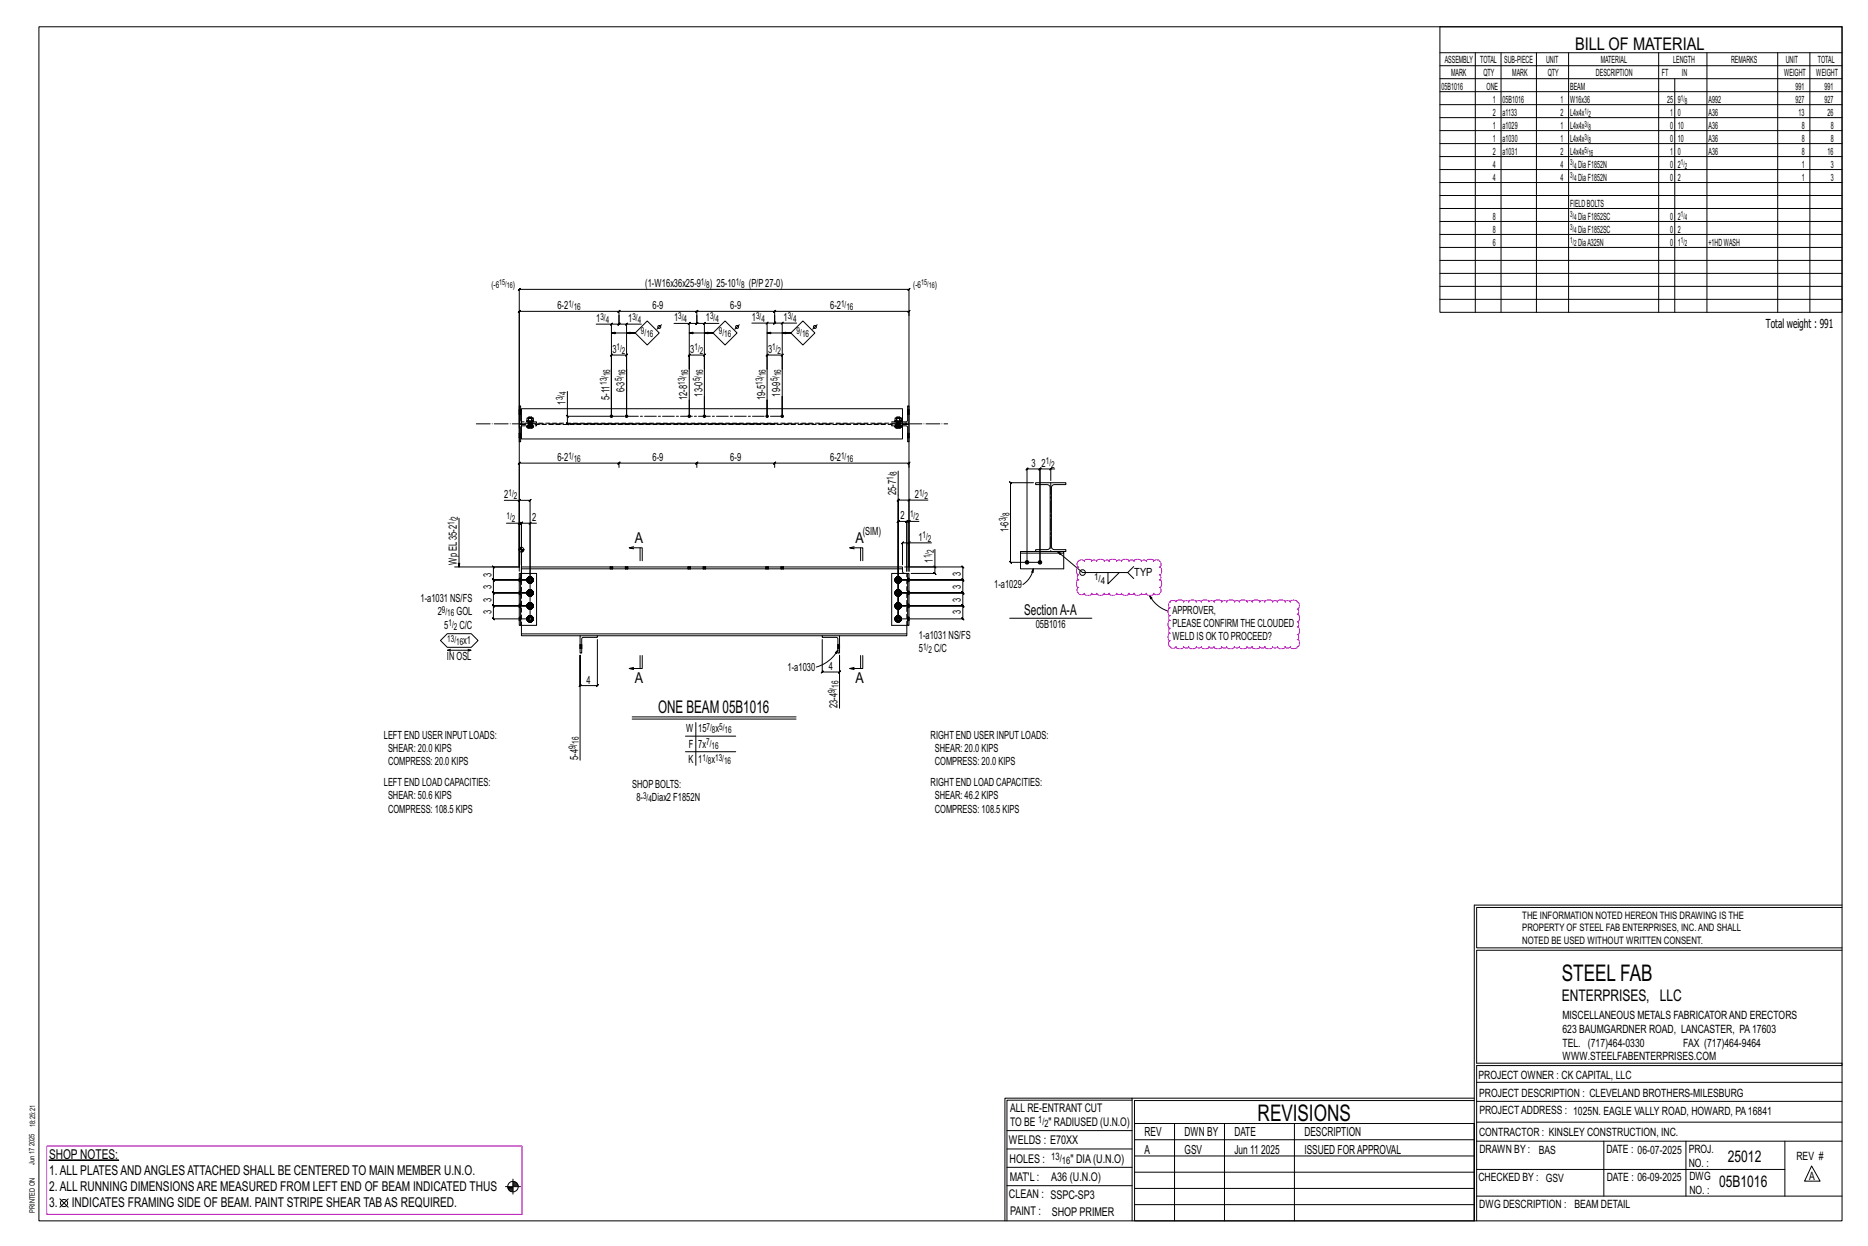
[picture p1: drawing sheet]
<svg xmlns="http://www.w3.org/2000/svg" width="914mm" height="610mm" viewBox="0 0 914 610" stroke-linecap="round" stroke-linejoin="round" font-family="sans-serif">
<g fill="#000" stroke="#000" stroke-width=".49">
<path d="M24 568h34z"/>
<circle cx="299" cy="204" r=".6"/>
<circle cx="307" cy="204" r=".6"/>
<circle cx="337" cy="204" r=".6"/>
<circle cx="345" cy="204" r=".6"/>
<circle cx="375" cy="204" r=".6"/>
<circle cx="383" cy="204" r=".6"/>
<circle cx="503" cy="275" r=".9"/>
<circle cx="509" cy="275" r=".9"/>
</g>
<g fill="none" stroke="#000" stroke-width=".49">
<path d="M19 13h883v584h-883zM705 13h197v140h-197zM705 26h197M705 32h197M705 39h197M722 26v127M735 26v127M752 26v127M768 26v127M812 26v127M820 39v114M836 26v127"/>
<path d="M870 26v127M886 26v127M705 45h197M705 51h197M705 58h197M705 64h197M705 70h197M705 77h197M705 83h197M705 89h197M705 96h197M705 102h197"/>
<path d="M705 108h197M705 115h197M705 121h197M705 127h197M705 134h197M292 159h7v45v-30l1-1-1 1h8h-1l1-1v1v30v-45h7M300 158l-1 1zM303 154v5l1-1-1 1h-4M303 154v5l1-1-1 1h4M303 154l1-2-1 1v-1h-49h1l-1 1v-1v57M303 152h38v1l1-1-1 2M304 152l-1 1z"/>
<path d="M306 159l1-1zM324 159l-2 2M330 158h7v23v-7l1-1-1 1h8h-1l1-1v1v7M337 159l1-1zM341 154v4h1l-1 1v-1h-4M341 154v4v1l1-1h-1h4M341 152h38v1l1-1-1 2M342 152l-1 1zM345 158l-1 1zM352 158h-7v23M362 159l-2 2M368 158h7v23"/>
<path d="M376 158l-1 1zM379 154v4h1l-1 1v-1h-4M379 154v4v1l1-1h-1h4M379 152h66l-1 1 1-1v2M380 152l-1 1zM383 158l-1 1zM390 158h-7v23M393 157l6 6-6 6-6-6zM400 159l-2 2M705 140h197M705 146h197M299 163h12h-4"/>
<path d="M311 163l6-6 6 6-6 6zM337 163h12h-4M349 163l6-6 6 6-6 6zM375 163h12h-4M255 200h187v15h-187zM278 192v12h28M299 196v-15v23M307 192v-11v23M337 196v8zM337 181v23M345 194v10zM345 181v23"/>
<path d="M375 181v-7l1-1-1 1h8h-1l1-1v1v7M375 181v23M383 181v23M254 212h.1M254 214h.1M254 201h.1M254 203h.1M255 212h.1M255 214h.1M255 201h.1M255 203h.1M255 208h-1v8h1v-8"/>
<path d="M255 206v-7h-1v8h1M258 206h3zM258 208v1zM258 206v-2h1v2M258 208l1 1M258 208h1v1h-1h1h-1M259 206h.1M259 207h.1M259 208h.1M259 204h2v2M259 204h1v2M259 209h2h-1"/>
<path d="M259 209l2-1-1 1M260 208h-1v1M260 206h.1M260 207h.1M260 208h.1M261 208v1M261 209h-1M277 203l1 1zM278 204v3h-1l1 1v-1h101M438 206h3zM438 208v1zM438 206v-2h1v2"/>
<path d="M438 208l1 1M439 208v1h-1h1h-1M439 206h.1M439 207h.1M439 208h.1M439 204h2v2M439 204h1v2M439 209h2h-1M439 208h1M440 209l1-1v1M440 208l-1 1M441 206h.1"/>
<path d="M441 207h.1M441 208h.1M441 208v1M441 209h-1M442 207h2v1h-2M442 206h2v-7h1v8h-2M443 208h2v8h-1v-7l-2-1M444 212h.1M444 214h.1M444 201h.1M444 203h.1M445 212h.1"/>
<path d="M445 214h.1M445 201h.1M445 203h.1M303 227l1-1zM303 229l1-3-1 1h-49l1-1-1 1v52M303 227h38l1-1-1 3M341 227l1-1zM341 227h38l1-1-1 3M379 227l1-1zM379 227h66h-1l1-1v3M440 230v73v-58h-1l1-1v1h5M506 236h-11h-1l1 1v-1v39h-1l1 1v-1h14"/>
<path d="M507 236h15v1h-6l-1 2v29l1 1h6v1h-15v-1h6l1-2v-29l-1-1h-6zM514 229h1l-1 1zM514 229h-5h1l-1 1v-1v46M516 229h-2v6M225 254v23M247 245h7v32v-21h-6M254 245l1-1zM254 256l1-1zM254 245h5l1-1-1 1v58h-17l-1-1 1 1v-7v1l-1-1h1h17h-17v1l-1-1h1v-6v1l-1-1h1h17h-17v1l-1-1h1v-6l-1-1 1 1-1-1 1 1v-7v1l-1-1h1h12M254 256h9M259 256l1-1zM259 256v28h-17h17"/>
<path d="M445 244l-1 1zM445 255l-1 1zM450 255h-5v24v-13h11M454 245h-9v32h26l1 1-1-1v7v-1l1 1h-1h-31h31v-1l1 1h-1v6l1 1-1-1h-31h31l1 1-1-1v6l1 1-1-1h-31h31l1 1-1-1v7v-1l1 1h-1h-31v-48l-1 1 1-1h4l-1 1 1-1v24v-24l-1 1 1-1h1M223 277h31M254 269h3M254 277v-135l1-1-1 1h191h-1l1-1v1v135M254 268v1M255 268v1M255 277h187v1h-187zM255 268v8v-20l1-1-1 1 1-1-1 1v28M255 278v3"/>
<path d="M255 269v1M256 269v1M256 269h.1M299 277h.1M299 278h.1M300 277h.1M300 278h.1M306 277h.1M306 278h.1M307 277h.1M307 278h.1M310 269l-2-1h6v6"/>
<path d="M310 267l-2 1M313 268v6M337 277h.1M337 278h.1M338 277h.1M338 278h.1M344 277h.1M344 278h.1M345 277h.1M345 278h.1M375 277h.1M375 278h.1"/>
<path d="M376 277h.1M376 278h.1M382 277h.1M382 278h.1M384 277h.1M384 278h.1M418 269l-2-1h6v6M418 267l-2 1M421 268v6M442 278v2l1 1M445 266h-3v-1l-1 1h1v10M445 265l-1 1z"/>
<path d="M457 277l1 1zM458 269v8h-15M458 277v4l-1-1 1 1h-12M500 271v7h21v-7M503 275v-46l-1 1 1-1h6v1l1-1h-1v46M506 278v2h-1zM506 278a12 12 0 0 1-5 8M507 270h-7v1h21v-1M518 270l12 10h22l3-3M254 281h1v25h-1zM255 281h8v25h-8M258 296h.1"/>
<path d="M258 290h.1M258 284h.1M258 283v1M258 298h1M258 291h1M258 285h1M258 296v1M258 290v1M259 296l-1-1v1v2l1-1M259 290l-1-1v1v1l1-1M259 283h-1v1v1l1-1M259 297v1"/>
<path d="M259 291v1M259 284v1M259 295h-1M259 289h-1M259 282l-1 1M259 297l1 1M259 291h1M259 285h1M259 295v1M259 295h1h1l-1 1M259 289h.1M259 289h1h1h-1"/>
<path d="M259 282v1M259 283l1-1 1 1h-1M260 295l1 1v1M260 289l1 1v1M260 283l1 1M260 295h-1M260 289h-1M260 282l-1 1M260 297l1 1h-1l-1-1M260 291h1h-1h-1M260 284l1 1h-1h-1M260 297h1v1"/>
<path d="M260 290l1 1M260 284h1v1M261 296l-1 1M261 290l-1 1M261 284l-1 1M261 295v1h-1M261 289v1h-1M261 283h-1M261 296h.1M261 290h.1M261 283v1M438 296h1"/>
<path d="M438 290h1M438 284h1M438 283l1 1M439 285h.1M439 291h.1M439 298h.1M439 284h-1M439 290l-1 1M439 296l-1 1M439 283l-1 1 1 1v-1M439 290v-1l-1 1 1 1v-1M439 296v-1l-1 1 1 2v-1"/>
<path d="M439 284l1 1M439 291l1 1M439 297l1 1M439 282v1M439 289h.1M439 295h.1M439 285h1M439 291h1M440 282l-1 1M440 283v-1l1 1h-1M440 289h-1M440 289h1h-1"/>
<path d="M440 295l-1 1M440 295h1l-1 1M440 283l1 1M440 289l1 1v1M440 295l1 1v1M440 295h-1M440 284l1 1h-1M440 291h1h-1M440 297l1 1h-1v-1M441 284v1M441 290v1M441 297v1"/>
<path d="M441 284l-1 1M441 290l-1 1M441 296l-1 1M441 283h.1M441 289v1M441 295v1M441 283v1M441 290h.1M441 296h.1M444 281h1v25h-1zM444 281h-8v25h8M542 280v6l6-6"/>
<path d="M552 280l3 3M563 291l1 2h-1zM563 291a16 16 0 0 0 9 8M216 313l3-3h12l3 3-3 4h-12zM219 318h12l-2 1M221 318h-2l2 1M229 318h2M255 306v4M258 303h.1M258 302v1M258 304h1M259 302h-1v1v1l1-1"/>
<path d="M259 304h.1M259 301l-1 1M259 304h1M259 301v1M259 302l1-1 1 1h-1M260 302l1 1M260 301l-1 1M260 304h1h-1h-1M260 303h1v1M261 303l-1 1M261 302h-1M261 302v1"/>
<path d="M284 315h.1M284 317h.1M284 311h8v1h-7v8h-1zM285 315h.1M285 317h.1M292 313v22h1l-1 1v-1h-8l-1 1 1-1v-14v51M292 311h110M402 311h9v9h-1v-8h-8zM402 313v16l1-1-1 1h9h-1l1-1v1v-8v25M410 315h.1M410 317h.1M410 318v2l-1-1z"/>
<path d="M410 318a18 18 0 0 1-10 8M411 315h.1M411 317h.1M438 303h1M438 302l1 1M439 304h.1M439 303h-1M439 302l-1 1 1 1v-1M439 304h1M439 301v1M440 301l-1 1M440 302v-1l1 1h-1"/>
<path d="M440 302l1 1M440 304h1h-1M441 303v1M441 303l-1 1M441 302h.1M441 302v1M444 310h-189v1h29M444 306v5h-33M494 302h40M310 327h-2M313 321v6M314 321v6h-6l2 1"/>
<path d="M418 327h-2M421 321v6M422 321v6h-6l2 1M309 351h81M309 352h81M341 353v21M336 360h24M336 368h24M722 443v154M722 443h180M902 444h-179v20h179M902 465h-179v55h179v1h-179v76"/>
<path d="M554 538h-61v59M554 537h168M722 538h-167v13M723 539h179M723 530h179M493 553h61M555 550h167v47h-167zM555 558h167M575 550v47M599 550v47M634 550v47M723 549h179"/>
<path d="M723 558h179M785 558v27M825 558v27M874 558v27M251 577v7M251 579h2M251 580h3M251 578h2M493 571h61M493 562h61M555 573h167M555 566h167"/>
<path d="M723 572h151M887 570l4 8h-8zM29 587l4 4M33 587l-4 4M247 581h8M249 581h2M249 582h2M250 583h1M492 597v-60h62v60M493 580h61M555 589h167M555 581h167"/>
<path d="M723 585h179"/>
<circle cx="323" cy="160" r=".7"/>
<circle cx="361" cy="160" r=".7"/>
<circle cx="399" cy="160" r=".7"/>
<circle cx="255" cy="269" r="1.2"/>
<circle cx="530" cy="280" r="1.4"/>
<circle cx="31" cy="589" r="1.8"/>
<circle cx="251" cy="581" r="2.6"/>
</g>
<path d="M528 275a2 2 0 0 1 3 0 2.1 2.1 0 0 1 3 0 1.5 1.5 0 0 1 3 0 2.1 2.1 0 0 1 4 0 1.4 1.4 0 0 1 2 0 2.1 2.1 0 0 1 4 0 1.4 1.4 0 0 1 2 0 2.1 2.1 0 0 1 4 0 1.4 1.4 0 0 1 2 0 2.1 2.1 0 0 1 4 0 1.4 1.4 0 0 1 2 0 2.1 2.1 0 0 1 4 0 1.9 1.9 0 0 1 3 0 1.9 1.9 0 0 1 0 2 2.1 2.1 0 0 1 0 4 1.5 1.5 0 0 1 0 3 2.1 2.1 0 0 1 0 3 1.9 1.9 0 0 1 0 3 1.9 1.9 0 0 1-3 0 2.1 2.1 0 0 1-4 0 1.4 1.4 0 0 1-2 0 2.1 2.1 0 0 1-4 0 1.4 1.4 0 0 1-2 0 2.1 2.1 0 0 1-4 0 1.4 1.4 0 0 1-2 0 2.1 2.1 0 0 1-4 0 1.4 1.4 0 0 1-2 0 2.1 2.1 0 0 1-4 0 1.5 1.5 0 0 1-3 0 2.1 2.1 0 0 1-3 0 1.9 1.9 0 0 1-3 0 1.9 1.9 0 0 1 0-3 2.1 2.1 0 0 1 0-3 1.5 1.5 0 0 1 0-3 2.1 2.1 0 0 1 0-4h-1zM573 294h2l1 1a2.1 2.1 0 0 1 3 0 1.5 1.5 0 0 1 3 0 2.1 2.1 0 0 1 4 0 1.4 1.4 0 0 1 2 0 2.1 2.1 0 0 1 4 0 1.4 1.4 0 0 1 2 0 2.1 2.1 0 0 1 4 0 1.5 1.5 0 0 1 3 0 2.1 2.1 0 0 1 3 0 1.5 1.5 0 0 1 3 0 2.1 2.1 0 0 1 3 0 1.5 1.5 0 0 1 3 0 2.1 2.1 0 0 1 4 0 1.4 1.4 0 0 1 2 0 2.1 2.1 0 0 1 4 0 1.4 1.4 0 0 1 2 0 2.1 2.1 0 0 1 4 0 1.5 1.5 0 0 1 3 0 2.2 2.2 0 0 1 3 0l1 1v2h-1l1 1-1 2h1v1v2h-1l1 1-1 2h1v2v1h-1l1 1-1 2a2.5 2.5 0 0 1 0 4h-2h-1v-1l-2 1-1-1v1h-2h-1l-1-1-1 1-1-1v1h-2h-2v-1l-1 1-1-1-1 1h-1h-2v-1l-1 1-2-1v1h-1h-2v-1l-2 1-1-1v1h-2h-1v-1l-2 1-1-1v1h-2h-1l-1-1-1 1-1-1v1h-2h-2v-1l-1 1-1-1-1 1h-1h-2v-1l-1 1-2-1v1h-1h-2a2.1 2.1 0 0 1-3-1 2.1 2.1 0 0 1 0-2 2.1 2.1 0 0 1 0-4 1.5 1.5 0 0 1 0-3 2.1 2.1 0 0 1 0-3 1.5 1.5 0 0 1 0-3 2.1 2.1 0 0 1 0-4 2 2 0 0 1 0-3zM23 561h233v33h-233z" fill="none" stroke="#f0f" stroke-width=".5"/>
<g fill="none" stroke="#000" stroke-width=".49" stroke-dasharray="2 1.4">
<path d="M254 213h1M254 212h1M254 212h.1M254 214h.1M254 214h1M254 213l1 1M254 201h1M254 201h.1M254 203h.1M254 202l1 1M254 202h1M254 203h1"/>
<path d="M255 212h-1M255 201h-1M255 212h.1M255 213h-1l1 1M255 201h.1M255 202l-1-1 1 1M255 208h187M255 208h8M258 208v1zM258 209h.1M258 206h1h-1v-2h1v2v-2v2h1h-1M258 208l1 1"/>
<path d="M258 208h1M258 209h1h-1h1M259 207h.1M259 207v1M259 208h.1M259 206h.1M259 206v1M259 206v2zM259 204h.1M259 204h1M259 209h.1M259 206h-1h1"/>
<path d="M259 206h1M259 208v-1M259 207v-1M259 208v1zM259 209h1M259 207v1zM259 206v1zM259 208l1-1M259 207h1M259 208h1zM259 207l1-1M259 209v-1l1 1"/>
<path d="M259 208l2 1M260 208v-1M260 208h.1M260 207v-1M260 209h.1M260 206h.1M260 204h.1M260 208h1M260 206h1M260 204v2zM260 206h1h-1v-2h1v2M260 206v2z"/>
<path d="M260 207h.1M260 209h1M261 208v1h-1zM261 206h.1M261 209h-1zM261 209h.1M261 208v1M263 207v-1h-8M436 208h6M438 208v1zM438 209h1M438 206h1h-1v-2h1v2v-2v2h1h-1"/>
<path d="M438 209h.1M438 208l1 1M439 208h.1M439 209h-1h1h-1h1M439 207h.1M439 207v1M439 206h.1M439 206v1M439 206v2zM439 204h.1M439 204h1M439 209h.1"/>
<path d="M439 206h-1h1M439 206h1M439 208v-1M439 207v-1M439 208v1zM439 209h1zM439 209h1M439 207l1 1zM439 206l1 1zM440 208v-1M440 207h.1M440 208h.1"/>
<path d="M440 208h-1M440 207v-1M440 206h.1M440 209l-1-1 1 1M440 208l1 1M440 204h.1M440 209h.1M440 208h1M440 208l1-1M440 207l1-1M440 206h1M440 204v2z"/>
<path d="M440 206h1h-1v-2h1v2M440 206v2zM441 208v-1M441 208h-1M441 208h.1M441 207v-1M441 207h-1M441 209h.1M441 208v1h-1zM441 206h.1M441 208v1M442 206h-6v1"/>
<path d="M442 207h-187M444 214h.1M444 213h1h-1M444 203h.1M444 201l1 1-1-1M444 214h1M444 203h1M445 212h-1M445 201h-1M445 213h-1M445 214h-1M445 214h.1"/>
<path d="M445 212h.1M445 213l-1-1M445 202h-1M445 203h.1M445 201h.1M299 277v1M299 277h.1M299 277l1 1zM299 278h.1M300 277v1M300 277h.1M300 278h.1"/>
<path d="M300 278v-1M306 277v1M306 277h.1M307 277v1zM307 277l-1 1M307 278h-1M307 277v1M307 277h.1M307 278h.1M307 278v-1M337 277v1M337 277h.1"/>
<path d="M337 277l1 1zM337 278h.1M338 277v1M338 277h.1M338 278h.1M338 278v-1M344 277v1M344 277h.1M345 277l-1 1M345 277v1zM345 278h.1M345 277v1"/>
<path d="M345 277h.1M345 278v-1M375 277v1M375 277h.1M375 277l1 1zM375 278h.1M376 277v1M376 277h.1M376 278h.1M376 278v-1M382 277v1M382 277h.1"/>
<path d="M383 277l-1 1M383 277v1zM383 278h.1M383 277v1M383 277h1M384 278h-1M384 278v-1M254 297h1zM254 297h.1M254 297h1M254 296h1M254 291h1z"/>
<path d="M254 291h.1M254 290l1 1M254 290h1M254 289h1M254 285h1zM254 285v-1M254 284l1 1M254 284h1M254 283h1M255 297l-1-1 1 1M255 290h-1l1 1M255 284h-1h1"/>
<path d="M255 281v25M258 296v1zM258 290v1zM258 284h.1M258 296l1-1-1 1 1 2-1-2M258 290l1-1-1 1 1 1-1-1M258 284l1-2-1 2 1 1-1-1M258 296h.1M258 297v1zM258 289v1zM258 291h.1M258 283v1z"/>
<path d="M258 284v1zM258 297v-1M258 291v-1M258 290h.1M258 283v1M258 295v1zM258 298h1zM258 295h1zM258 289h.1M258 291l1 1zM258 289h1zM258 283h.1"/>
<path d="M258 285h1zM258 283l1-1zM258 298h1M258 295h1M258 291h1zM258 291h1M258 289h1M258 285h1M258 283l1-1M259 297h.1M259 296v-1M259 290v1"/>
<path d="M259 290v-1M259 284v1M259 283h.1M259 296v1zM259 290h.1M259 284h.1M259 298h1zM259 295h1zM259 291h1zM259 289h1zM259 285h1zM259 282h1z"/>
<path d="M259 296l-1-1v1v1v1v-1v1l1-1M259 289h-1v1v1h1M259 283h-1v1v-1v1v1v-1v1l1-1M259 296h.1M259 290v1zM259 290v-1zM259 283v1zM259 298h.1M259 295h.1M259 292h.1M259 289v-1zM259 285h.1"/>
<path d="M259 282h.1M259 297v1zM259 291v1v-1v1v-1zM259 291h.1M259 289h.1M259 284v1zM259 298h1M259 297l1 1M259 297h1zM259 296h1zM259 295h1h-1h1zM259 292h1z"/>
<path d="M259 292l1-1zM259 292l1-1M259 291h1M259 289h1h-1h1zM259 288l1 1zM259 282v1M259 285h1M259 285l1-1zM259 283h1zM259 282h1h-1h1v1zM260 297h.1M260 296h.1"/>
<path d="M260 295v1M260 291h.1M260 291v-1zM260 289v1zM260 289h.1M260 285v-1M260 284h.1M260 283h.1M260 298h1zM260 298h1M260 295h1zM260 295h1"/>
<path d="M260 291h1zM260 291h1M260 289h1zM260 289h1M260 285h1zM260 285h1M260 282l1 1zM260 282l1 1M260 292l1-1zM260 290h.1M260 283v1zM260 295l1 1z"/>
<path d="M260 289l1 1zM260 282l1 2zM260 296v1zM260 297h1v1M260 296h1v-1M260 290l1 1M260 290h1v-1M260 284h1v1M260 283h1M261 298v-2M261 295l-1 1 1 1M261 291v-1"/>
<path d="M261 289h-1l1 2M261 285v-1M261 283h-1l1 1M261 295v1zM261 289h.1M261 283h.1M261 296h.1M261 290h.1M261 283v1zM261 283v1M261 297v1zM261 291h.1"/>
<path d="M261 289v1zM261 284v1zM261 296l-1 2zM261 290l-1 1zM261 284l-1 1zM261 296v1zM261 290v1zM261 284h.1M438 284h.1M438 290v1zM438 296v1zM438 284l1-2-1 2 1 1-1-1h1"/>
<path d="M438 290l1-1-1 1 1 1-1-1h1M438 296l1-1-1 1 1 2-1-2h1M438 283v1zM438 284l1 1zM438 289v1zM438 291h1zM438 296h.1M438 297l1 1zM438 284h1M438 283l1 1M438 291l1-1M438 290h1"/>
<path d="M438 297l1-1M438 296h1M439 283h-1zM439 285h.1M439 283v-1zM439 289h-1zM439 291v1zM439 289h.1M439 295l-1 1zM439 298h.1M439 295h.1M439 283v-1"/>
<path d="M439 291h.1M439 284v1M439 283h.1M439 290v1M439 290v-1M439 297h.1M439 296v-1M439 284h.1M439 290h.1M439 296v1zM439 285h1zM439 282h1z"/>
<path d="M439 291h1zM439 289h1zM439 298h1zM439 295h1zM439 283l-1 1v-1v1l1 1-1-1 1 1v-1M439 289l-1 1v1h1h-1h1M439 296v-1l-1 1v1l1 1-1-1 1 1v-1M439 283v1zM439 290v1zM439 290v-1zM439 296h.1M439 292h1z"/>
<path d="M439 289l1-1zM439 285h1h-1h1h-1zM439 284l1 1zM439 283h1zM439 291l1 1-1-1 1 1-1-1zM439 297l1 1h-1h1h-1zM439 297h1zM439 296h1zM440 282h-1h1h-1l1 1M440 285h.1M440 285v-1zM440 283h.1"/>
<path d="M440 282v1zM440 282h.1M440 289h-1h1h-1h1M440 292h.1M440 292v-1zM440 292v-1M440 291h.1M440 289h.1M440 288v1zM440 295h-1h1h-1h1M440 298h.1M440 297v1"/>
<path d="M440 297h.1M440 296h.1M440 295h.1M440 285v-1M440 284h.1M440 291v-1zM440 289v1zM440 295v1M440 285h1zM440 285h1M440 282l1 1zM440 282l1 1"/>
<path d="M440 291h1zM440 291h1M440 289h1zM440 289h1M440 298h1zM440 298h1M440 295h1zM440 295h1M440 292l1-1zM440 283v1zM440 290h.1M440 282l1 2z"/>
<path d="M440 289l1 1zM440 295l1 1zM440 296v1zM441 284v1M441 283h.1M441 290v1M441 290v-1M441 297v1M441 296v-1M441 285v-1M441 283h-1l1 1M441 291v-1"/>
<path d="M441 289h-1l1 2M441 298v-2M441 295l-1 1 1 1M441 289h.1M441 295v1zM441 283v1zM441 283v1M441 290h.1M441 296h.1M441 284v1zM441 291h.1M441 289v1z"/>
<path d="M441 297v1zM441 284l-1 1zM441 290l-1 1zM441 296l-1 2zM441 284h.1M441 290v1zM441 296v1zM444 283h1zM444 283l1 1-1-1M444 289h1zM444 290h1l-1-1M444 296h1z"/>
<path d="M444 296h1h-1M445 283h.1M445 283h-1M445 284h-1M445 285h-1M445 289h.1M445 290l-1-1M445 290h-1M445 291h-1M445 296h.1M445 296h-1M445 297h-1"/>
<path d="M254 304h1zM254 304v-1M254 303l1 1M254 303h1M254 302h1M255 303h-1h1M258 303h.1M258 303l1-2-1 2 1 1-1-1M258 302v1zM258 303v1zM258 302v1M258 302h.1"/>
<path d="M258 304h1zM258 302l1-1zM258 304h1M258 302l1-1M259 303v1M259 302h.1M259 303h.1M259 304h1zM259 301h1zM259 302h-1v1v-1v1v1v-1v1h1M259 302v1zM259 304h.1"/>
<path d="M259 301h.1M259 303v1zM259 301v1M259 304h1M259 304l1-1zM259 302h1zM259 301h1h-1h1v1zM260 304h.1M260 303h.1M260 302h.1M260 304h1zM260 304h1"/>
<path d="M260 301l1 1zM260 301l1 1M260 302v1zM260 301l1 2zM260 303h1v1M260 302h1M261 304v-1M261 302h-1l1 1M261 302h.1M261 302v1zM261 302v1M261 303v1z"/>
<path d="M261 303l-1 1zM261 303h.1M284 316h1zM284 316h1M284 316v-1M284 317h.1M284 317h1M284 316l1 1M285 315h-1M285 315v1M285 316v1M410 316l1 1z"/>
<path d="M410 317h.1M410 316h.1M410 317h1M411 315h-1M411 317h-1M411 317h.1M411 315v1M411 316l-1-1M411 316h-1M438 303h.1M438 303l1-2-1 2 1 1-1-1h1M438 302v1z"/>
<path d="M438 303l1 1zM438 303h1M438 302l1 1M439 302h-1zM439 304h.1M439 302v-1zM439 302v-1M439 303v1M439 302h.1M439 303h.1M439 304h1zM439 301h1z"/>
<path d="M439 302l-1 1v-1v1l1 1-1-1 1 1M439 302v1zM439 304h1h-1h1h-1zM439 303l1 1zM439 302h1zM440 301h-1h1h-1l1 1M440 304h.1M440 304v-1zM440 302h.1M440 301v1zM440 301h.1M440 303h.1"/>
<path d="M440 304h1zM440 304h1M440 301l1 1zM440 301l1 1M440 302v1zM440 301l1 2zM441 303v1M441 302h.1M441 304v-1M441 302h-1l1 1M441 302v1zM441 302v1"/>
<path d="M441 303v1zM441 303l-1 1zM441 303h.1M444 306v-25M444 302h1zM444 302l1 1-1-1M445 302h.1M445 302h-1M445 303h-1M445 304h-1"/>
</g>
<path d="M233 207h231" fill="none" stroke="#000" stroke-width=".49" stroke-dasharray="6.8 1 0 1"/>
<path d="M383 204h-76M514 236v34" fill="none" stroke="#000" stroke-width=".49" stroke-dasharray="5.8 1 1 1"/>
<g font-size="11.2">
<text x="764" y="480">STEEL FAB</text>
<text x="616" y="548">REVISIONS</text>
</g>
<g font-size="8.6">
<text x="771" y="24">BILL OF MATERIAL</text>
<text x="322" y="349">ONE BEAM 05B1016</text>
</g>
<g font-size="7.9">
<text x="765" y="490">ENTERPRISES, LLC</text>
<text x="846" y="569">25012</text>
<text x="842" y="581">05B1016</text>
</g>
<g font-size="7.3">
<text x="311" y="266">A</text>
<text x="419" y="266">A</text>
<text x="501" y="301">SectionA-A</text>
<text x="311" y="334">A</text>
<text x="419" y="334">A</text>
</g>
<g font-size="6.6">
<text x="24" y="567">SHOP NOTES:</text>
<text x="24" y="575">1.ALL PLATESANDANGLESATTACHED SHALL BE CENTERED TO MAIN MEMBER U.N.O.</text>
<text x="24" y="583">2.ALL RUNNING DIMENSIONSARE MEASURED FROM LEFT END OF BEAM INDICATED THUS</text>
<text x="24" y="591">3.</text>
<text x="35" y="591">INDICATES FRAMING SIDE OF BEAM. PAINT STRIPE SHEAR TABAS REQUIRED.</text>
</g>
<g font-size="6.1">
<text x="864" y="161">Total weight : 991</text>
<text x="560" y="556">REV</text>
<text x="580" y="556">DWN BY</text>
<text x="604" y="556">DATE</text>
<text x="639" y="556">DESCRIPTION</text>
<text x="560" y="564">A</text>
<text x="580" y="564">GSV</text>
<text x="604" y="564">Jun 11</text>
<text x="617" y="564">2025</text>
<text x="639" y="564">ISSUED FORAPPROVAL</text>
</g>
<g font-size="5.9">
<text x="494" y="560">WELDS : E70XX</text>
<text x="494" y="569">HOLES :</text>
<text x="524" y="569">&quot; DIA(U.N.O)</text>
<text x="494" y="578">MAT'L :</text>
<text x="515" y="578">A36 (U.N.O)</text>
<text x="494" y="586">CLEAN : SSPC-SP3</text>
<text x="495" y="595">PAINT :</text>
<text x="515" y="595">SHOP PRIMER</text>
</g>
<g font-size="5.8">
<text x="494" y="544">ALL RE-ENTRANT CUT</text>
<text x="494" y="551">TO BE</text>
<text x="513" y="551">&quot; RADIUSED (U.N.O)</text>
</g>
<g font-size="5.6">
<text x="765" y="499">MISCELLANEOUS METALS FABRICATORAND ERECTORS</text>
<text x="765" y="505">623 BAUMGARDNER ROAD, LANCASTER, PA17603</text>
<text x="765" y="512">TEL. (717)464-0330</text>
<text x="824" y="512">FAX (717)464-9464</text>
<text x="765" y="519">WWW.STEELFABENTERPRISES.COM</text>
<text x="724" y="528">PROJECT OWNER : CK CAPITAL, LLC</text>
<text x="724" y="537">PROJECT DESCRIPTION : CLEVELAND BROTHERS-MILESBURG</text>
<text x="724" y="545">PROJECTADDRESS : 1025N. EAGLE VALLY ROAD, HOWARD, PA16841</text>
<text x="724" y="556">CONTRACTOR : KINSLEY CONSTRUCTION, INC.</text>
<text x="724" y="564">DRAWN BY :</text>
<text x="753" y="564">BAS</text>
<text x="786" y="564">DATE : 06-07-2025</text>
<text x="827" y="564">PROJ.</text>
<text x="879" y="568">REV #</text>
<text x="827" y="571">NO. :</text>
<text x="724" y="578">CHECKED BY : GSV</text>
<text x="787" y="578">DATE : 06-09-2025</text>
<text x="827" y="578">DWG</text>
<text x="886" y="578">A</text>
<text x="827" y="584">NO. :</text>
<text x="724" y="591">DWG DESCRIPTION : BEAM DETAIL</text>
</g>
<g font-size="5.5">
<text x="316" y="141">(1-W16x36x25-9</text>
<text x="347" y="141">) 25-10</text>
<text x="367" y="141">(P/P27-0)</text>
<text x="273" y="151">6-2</text>
<text x="319" y="151">6-9</text>
<text x="357" y="151">6-9</text>
<text x="406" y="151">6-2</text>
<text x="292" y="158">1</text>
<text x="308" y="158">1</text>
<text x="330" y="157">1</text>
<text x="346" y="157">1</text>
<text x="368" y="157">1</text>
<text x="384" y="157">1</text>
<text x="300" y="173">3</text>
<text x="338" y="173">3</text>
<text x="376" y="173">3</text>
<text x="306" y="192" transform="rotate(-90 306 192)">6-3</text>
<text x="277" y="198" transform="rotate(-90 277 198)">1</text>
<text x="298" y="196" transform="rotate(-90 298 196)">5-11</text>
<text x="336" y="196" transform="rotate(-90 336 196)">12-8</text>
<text x="344" y="194" transform="rotate(-90 344 194)">13-0</text>
<text x="375" y="196" transform="rotate(-90 375 196)">19-5</text>
<text x="382" y="194" transform="rotate(-90 382 194)">19-9</text>
<text x="273" y="226">6-2</text>
<text x="319" y="226">6-9</text>
<text x="357" y="226">6-9</text>
<text x="406" y="226">6-2</text>
<text x="505" y="228">3</text>
<text x="510" y="228">2</text>
<text x="247" y="244">2</text>
<text x="439" y="242" transform="rotate(-90 439 242)">25-7</text>
<text x="448" y="244">2</text>
<text x="261" y="255">2</text>
<text x="441" y="254">2</text>
<text x="422" y="262">(SIM)</text>
<text x="494" y="260" transform="rotate(-90 494 260)">1-6</text>
<text x="450" y="265">1</text>
<text x="457" y="275" transform="rotate(-90 457 275)">1</text>
<text x="224" y="276" transform="rotate(-90 224 276)">Wp EL35-2</text>
<text x="470" y="282" transform="rotate(-90 470 282)">3</text>
<text x="555" y="282">TYP</text>
<text x="241" y="288" transform="rotate(-90 241 288)">3</text>
<text x="241" y="282" transform="rotate(-90 241 282)">3</text>
<text x="470" y="288" transform="rotate(-90 470 288)">3</text>
<text x="487" y="288">1-a1029</text>
<text x="206" y="295">1-a1031 NS/FS</text>
<text x="241" y="294" transform="rotate(-90 241 294)">3</text>
<text x="470" y="294" transform="rotate(-90 470 294)">3</text>
<text x="214" y="301">2</text>
<text x="223" y="301">GOL</text>
<text x="241" y="301" transform="rotate(-90 241 301)">3</text>
<text x="470" y="301" transform="rotate(-90 470 301)">3</text>
<text x="574" y="300">APPROVER,</text>
<text x="217" y="308">5</text>
<text x="225" y="308">C/C</text>
<text x="507" y="307">05B1016</text>
<text x="574" y="307">PLEASE CONFIRMTHE CLOUDED</text>
<text x="227" y="315">x1</text>
<text x="450" y="313">1-a1031 NS/FS</text>
<text x="574" y="313">WELD IS OKTO PROCEED?</text>
<text x="219" y="323">IN OSL</text>
<text x="450" y="319">5</text>
<text x="457" y="319">C/C</text>
<text x="386" y="328">1-a1030</text>
<text x="406" y="328">4</text>
<text x="287" y="334">4</text>
<text x="410" y="346" transform="rotate(-90 410 346)">23-4</text>
<text x="336" y="358">W</text>
<text x="342" y="358">15</text>
<text x="350" y="358">x</text>
<text x="188" y="361">LEFT END USER INPUT LOADS:</text>
<text x="337" y="366">F</text>
<text x="342" y="366">7x</text>
<text x="456" y="361">RIGHT END USER INPUT LOADS:</text>
<text x="190" y="368">SHEAR: 20.0 KIPS</text>
<text x="283" y="372" transform="rotate(-90 283 372)">5-4</text>
<text x="458" y="368">SHEAR: 20.0 KIPS</text>
<text x="190" y="374">COMPRESS: 20.0 KIPS</text>
<text x="337" y="373">K</text>
<text x="342" y="373">1</text>
<text x="348" y="373">x</text>
<text x="458" y="374">COMPRESS: 20.0 KIPS</text>
<text x="188" y="385">LEFT END LOAD CAPACITIES:</text>
<text x="309" y="386">SHOPBOLTS:</text>
<text x="456" y="385">RIGHT END LOAD CAPACITIES:</text>
<text x="190" y="391">SHEAR: 50.6 KIPS</text>
<text x="312" y="392">8-</text>
<text x="319" y="392">Diax2 F1852N</text>
<text x="458" y="391">SHEAR: 46.2 KIPS</text>
<text x="190" y="398">COMPRESS: 108.5 KIPS</text>
<text x="458" y="398">COMPRESS: 108.5 KIPS</text>
</g>
<g font-size="5">
<text x="745" y="450">THE INFORMATION NOTED HEREON THIS DRAWING IS THE</text>
<text x="745" y="456">PROPERTY OF STEEL FAB ENTERPRISES, INC.AND SHALL</text>
<text x="745" y="462">NOTED BE USED WITHOUT WRITTEN CONSENT.</text>
<text x="508" y="550">1/</text>
<text x="511" y="551">2</text>
<text x="515" y="568">13/</text>
<text x="520" y="570">16</text>
</g>
<g font-size="4.9">
<text x="707" y="31">ASSEMBLY</text>
<text x="725" y="31">TOTAL</text>
<text x="736" y="31">SUB-PIECE</text>
<text x="757" y="31">UNIT</text>
<text x="784" y="31">MATERIAL</text>
<text x="819" y="31">LENGTH</text>
<text x="847" y="31">REMARKS</text>
<text x="874" y="31">UNIT</text>
<text x="890" y="31">TOTAL</text>
<text x="710" y="37">MARK</text>
<text x="726" y="37">QTY</text>
<text x="740" y="37">MARK</text>
<text x="758" y="37">QTY</text>
<text x="781" y="37">DESCRIPTION</text>
<text x="814" y="37">FT</text>
<text x="823" y="37">IN</text>
<text x="873" y="37">WEIGHT</text>
<text x="889" y="37">WEIGHT</text>
<text x="706" y="44">05B1016</text>
<text x="728" y="44">ONE</text>
<text x="769" y="44">BEAM</text>
<text x="879" y="44">991</text>
<text x="893" y="44">991</text>
<text x="731" y="50">1</text>
<text x="736" y="50">05B1016</text>
<text x="764" y="50">1</text>
<text x="769" y="50">W16x36</text>
<text x="816" y="50">25</text>
<text x="821" y="50">9</text>
<text x="836" y="50">A992</text>
<text x="879" y="50">927</text>
<text x="893" y="50">927</text>
<text x="731" y="57">2</text>
<text x="736" y="57">a1133</text>
<text x="764" y="57">2</text>
<text x="769" y="57">L4x4x</text>
<text x="818" y="57">1</text>
<text x="821" y="57">0</text>
<text x="836" y="57">A36</text>
<text x="880" y="57">13</text>
<text x="895" y="57">26</text>
<text x="731" y="63">1</text>
<text x="736" y="63">a1029</text>
<text x="764" y="63">1</text>
<text x="769" y="63">L4x4x</text>
<text x="818" y="63">0</text>
<text x="821" y="63">10</text>
<text x="836" y="63">A36</text>
<text x="882" y="63">8</text>
<text x="896" y="63">8</text>
<text x="731" y="69">1</text>
<text x="736" y="69">a1030</text>
<text x="764" y="69">1</text>
<text x="769" y="69">L4x4x</text>
<text x="818" y="69">0</text>
<text x="821" y="69">10</text>
<text x="836" y="69">A36</text>
<text x="882" y="69">8</text>
<text x="896" y="69">8</text>
<text x="731" y="76">2</text>
<text x="736" y="76">a1031</text>
<text x="764" y="76">2</text>
<text x="769" y="76">L4x4x</text>
<text x="818" y="76">1</text>
<text x="821" y="76">0</text>
<text x="836" y="76">A36</text>
<text x="882" y="76">8</text>
<text x="895" y="76">16</text>
<text x="731" y="82">4</text>
<text x="764" y="82">4</text>
<text x="772" y="82">DiaF1852N</text>
<text x="818" y="82">0</text>
<text x="821" y="82">2</text>
<text x="882" y="82">1</text>
<text x="896" y="82">3</text>
<text x="731" y="88">4</text>
<text x="764" y="88">4</text>
<text x="772" y="88">DiaF1852N</text>
<text x="818" y="88">0</text>
<text x="821" y="88">2</text>
<text x="882" y="88">1</text>
<text x="896" y="88">3</text>
<text x="769" y="101">FIELDBOLTS</text>
<text x="731" y="107">8</text>
<text x="772" y="107">DiaF1852SC</text>
<text x="818" y="107">0</text>
<text x="821" y="107">2</text>
<text x="731" y="114">8</text>
<text x="772" y="114">DiaF1852SC</text>
<text x="818" y="114">0</text>
<text x="821" y="114">2</text>
<text x="731" y="120">6</text>
<text x="772" y="120">DiaA325N</text>
<text x="818" y="120">0</text>
<text x="821" y="120">1</text>
<text x="836" y="120">+1HDWASH</text>
</g>
<g font-size="4.7">
<text x="241" y="141">(-6</text>
<text x="251" y="141">)</text>
<text x="343" y="139">1/</text>
<text x="346" y="141">8</text>
<text x="360" y="139">1/</text>
<text x="363" y="141">8</text>
<text x="447" y="141">(-6</text>
<text x="458" y="141">)</text>
<text x="278" y="150">1/</text>
<text x="281" y="152">16</text>
<text x="332" y="156">3/</text>
<text x="348" y="156">3/</text>
<text x="370" y="156">3/</text>
<text x="386" y="156">3/</text>
<text x="412" y="150">1/</text>
<text x="414" y="152">16</text>
<text x="294" y="156">3/</text>
<text x="296" y="158">4</text>
<text x="310" y="156">3/</text>
<text x="312" y="158">4</text>
<text x="335" y="158">4</text>
<text x="350" y="158">4</text>
<text x="373" y="157">4</text>
<text x="388" y="157">4</text>
<text x="314" y="163">9/</text>
<text x="316" y="165">16</text>
<text x="352" y="163">9/</text>
<text x="354" y="165">16</text>
<text x="390" y="163">9/</text>
<text x="393" y="165">16</text>
<text x="302" y="171">1/</text>
<text x="304" y="173">2</text>
<text x="340" y="171">1/</text>
<text x="343" y="173">2</text>
<text x="378" y="171">1/</text>
<text x="381" y="173">2</text>
<text x="299" y="184" transform="rotate(-90 299 184)">16</text>
<text x="306" y="184" transform="rotate(-90 306 184)">16</text>
<text x="337" y="184" transform="rotate(-90 337 184)">16</text>
<text x="344" y="184" transform="rotate(-90 344 184)">16</text>
<text x="375" y="184" transform="rotate(-90 375 184)">16</text>
<text x="382" y="184" transform="rotate(-90 382 184)">16</text>
<text x="297" y="188" transform="rotate(-90 297 188)">13/</text>
<text x="304" y="187" transform="rotate(-90 304 187)">5/</text>
<text x="335" y="188" transform="rotate(-90 335 188)">13/</text>
<text x="343" y="187" transform="rotate(-90 343 187)">5/</text>
<text x="373" y="188" transform="rotate(-90 373 188)">13/</text>
<text x="381" y="187" transform="rotate(-90 381 187)">5/</text>
<text x="276" y="196" transform="rotate(-90 276 196)">3/</text>
<text x="277" y="193" transform="rotate(-90 277 193)">4</text>
<text x="278" y="224">1/</text>
<text x="281" y="226">16</text>
<text x="412" y="224">1/</text>
<text x="414" y="226">16</text>
<text x="512" y="227">1/</text>
<text x="439" y="232" transform="rotate(-90 439 232)">8</text>
<text x="515" y="229">2</text>
<text x="437" y="235" transform="rotate(-90 437 235)">1/</text>
<text x="249" y="243">1/</text>
<text x="252" y="244">2</text>
<text x="450" y="242">1/</text>
<text x="452" y="244">2</text>
<text x="222" y="257" transform="rotate(-90 222 257)">1/</text>
<text x="224" y="254" transform="rotate(-90 224 254)">2</text>
<text x="248" y="254">1/</text>
<text x="251" y="255">2</text>
<text x="445" y="253">1/</text>
<text x="448" y="255">2</text>
<text x="492" y="255" transform="rotate(-90 492 255)">3/</text>
<text x="494" y="253" transform="rotate(-90 494 253)">8</text>
<text x="452" y="263">1/</text>
<text x="454" y="265">2</text>
<text x="455" y="273" transform="rotate(-90 455 273)">1/</text>
<text x="457" y="271" transform="rotate(-90 457 271)">2</text>
<text x="536" y="284">1/</text>
<text x="539" y="286">4</text>
<text x="216" y="300">9/</text>
<text x="219" y="301">16</text>
<text x="220" y="306">1/</text>
<text x="222" y="308">2</text>
<text x="219" y="314">13/</text>
<text x="223" y="316">16</text>
<text x="452" y="318">1/</text>
<text x="454" y="319">2</text>
<text x="409" y="339" transform="rotate(-90 409 339)">9/</text>
<text x="410" y="337" transform="rotate(-90 410 337)">16</text>
<text x="346" y="357">7/</text>
<text x="349" y="359">8</text>
<text x="352" y="357">5/</text>
<text x="355" y="359">16</text>
<text x="283" y="364" transform="rotate(-90 283 364)">16</text>
<text x="346" y="365">7/</text>
<text x="282" y="367" transform="rotate(-90 282 367)">9/</text>
<text x="348" y="366">16</text>
<text x="344" y="372">1/</text>
<text x="346" y="374">8</text>
<text x="350" y="372">13/</text>
<text x="354" y="374">16</text>
<text x="315" y="391">3/</text>
<text x="317" y="393">4</text>
</g>
<g font-size="4.2">
<text x="823" y="49">1/</text>
<text x="825" y="51">8</text>
<text x="776" y="56">1/</text>
<text x="778" y="57">2</text>
<text x="776" y="62">3/</text>
<text x="778" y="63">8</text>
<text x="776" y="68">3/</text>
<text x="778" y="70">8</text>
<text x="776" y="75">5/</text>
<text x="778" y="76">16</text>
<text x="769" y="81">3/</text>
<text x="770" y="82">4</text>
<text x="823" y="81">1/</text>
<text x="825" y="82">2</text>
<text x="769" y="87">3/</text>
<text x="770" y="89">4</text>
<text x="769" y="106">3/</text>
<text x="770" y="108">4</text>
<text x="823" y="106">1/</text>
<text x="825" y="108">4</text>
<text x="769" y="113">3/</text>
<text x="769" y="119">1/</text>
<text x="770" y="114">4</text>
<text x="823" y="119">1/</text>
<text x="770" y="121">2</text>
<text x="825" y="121">2</text>
</g>
<g font-size="4">
<text x="244" y="140">15/</text>
<text x="248" y="141">16</text>
<text x="451" y="140">15/</text>
<text x="455" y="141">16</text>
</g>
<g font-size="3.7">
<text x="17" y="551" transform="rotate(-90 17 551)">18:25:21</text>
<text x="17" y="561" transform="rotate(-90 17 561)">2025</text>
<text x="17" y="570" transform="rotate(-90 17 570)">Jun 17</text>
<text x="17" y="593" transform="rotate(-90 17 593)">PRINTED ON</text>
</g>
</svg>
